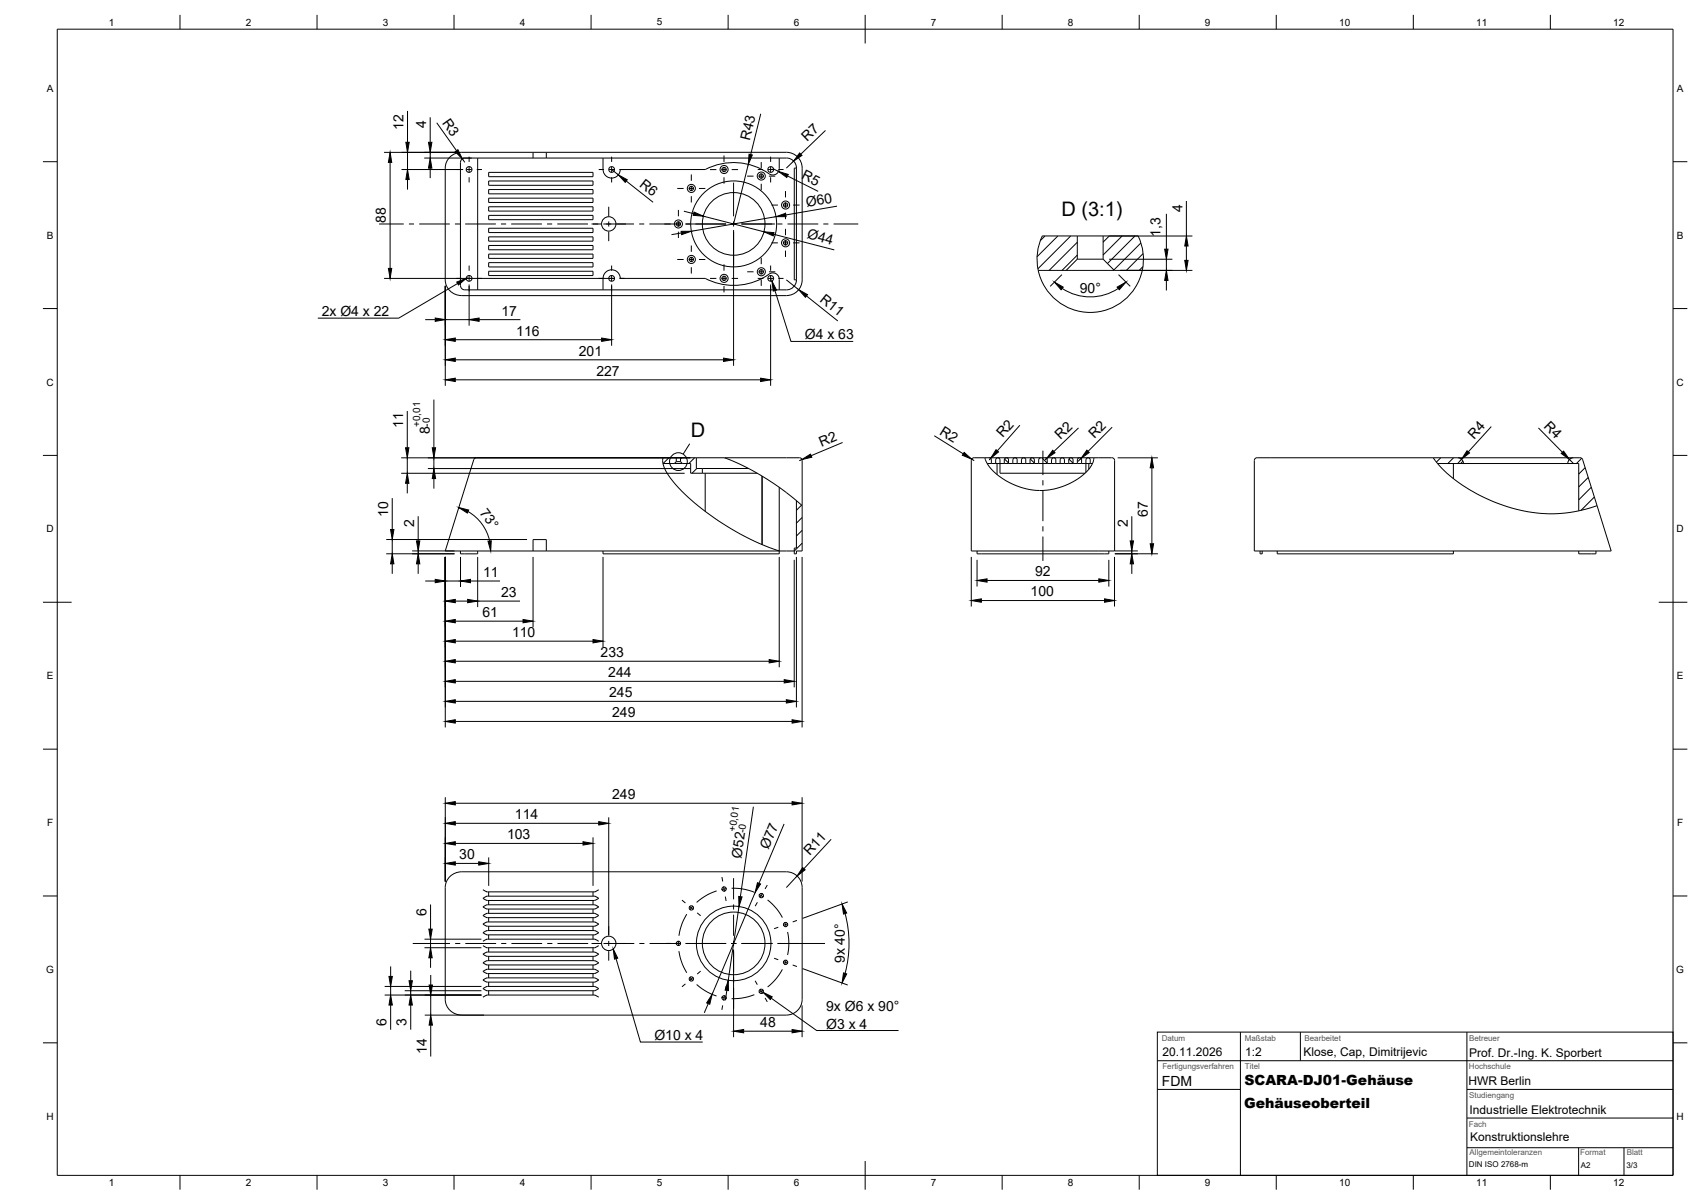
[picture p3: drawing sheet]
<svg xmlns="http://www.w3.org/2000/svg" width="594mm" height="420mm" viewBox="0 0 594 420" stroke-linecap="round" stroke-linejoin="round" font-family="sans-serif">
<!-- layer: Visible -->
<g fill="none" stroke="#000" stroke-width=".35">
<path d="M157.1 54.8a5.9 5.9 0 0 1 4.1-1.7h113.3a5.5 5.5 0 0 1 5.5 5.5v39.1a5.5 5.5 0 0 1-5.5 5.5l-113.3-.1a5.6 5.6 0 0 1-5.8-5.4v-39.1a5.3 5.3 0 0 1 1.7-3.8zM166.7 55.2v46M186.1 53.1v2.1M190.7 53.1v2.1M210.5 55.2v3.9a3 3 0 0 0 3 3 3 3 0 0 0 3-2.9h29.6a21.7 21.7 0 0 1 22.8 1.7 2.25 2.25 0 0 0 3.1-2.1v-3.6M278 58.7v39M278 58.7h-.8v39h.8M278 58.6a3.5 3.5 0 0 0-3.5-3.5l-112.3 .1a1.45 1.45 0 0 0-1.5 1.4v43.1a1.54 1.54 0 0 0 1.5 1.5h112.3a3.5 3.5 0 0 0 3.5-3.5M170.6 60.2h36.4v1.5h-36.4zM170.6 63.2h36.4v1.5h-36.4zM170.6 66.1h36.4v1.5h-36.4zM170.6 69.2h36.4v1.5h-36.4z"/>
<path d="M170.6 72.2h36.4v1.5h-36.4zM170.6 75.2h36.4v1.5h-36.4zM170.6 79.7h36.4v1.5h-36.4zM170.6 82.7h36.4v1.5h-36.4zM170.6 85.7h36.4v1.5h-36.4zM170.6 88.7h36.4v1.5h-36.4zM170.6 91.7h36.4v1.5h-36.4zM170.6 94.7h36.4v1.5h-36.4zM210.5 97.2v4M216.5 97.1a3 3 0 0 0-3-3 3 3 0 0 0-3 3M216.5 97.2h.1M216.5 97.2h29.7a21.4 21.4 0 0 0 19.8 0"/>
<path d="M266 97.2h.1M266 97.2l.8-.5a4.3 4.3 0 0 1 4-1.2l.7 .6 .5 .9v4.2M266 97.1h.1M362.4 94.4h9.7M363.8 82.3h12.2M363.8 82.3a18.6 18.6 0 0 0-1.4 12M372.1 94.4h16.8M376 90.4h9M376 82.3h9M376 82.3v8.1M376 90.4l-3.9 4M385 82.3h12.3"/>
<path d="M385 82.3v8.1M385 90.4l3.9 4M388.9 94.4h9.8M397.3 82.3a18.6 18.6 0 0 1 1.4 12M398.7 94.3a18.6 18.6 0 0 1-18.2 14.7 18.6 18.6 0 0 1-18.1-14.7M166.3 159.7h69.8M166.3 159.7l-.6 .2-.3 .5M231.4 159.7l-.1 .7a12.1 12.1 0 0 0 3.8 7.8 88.6 88.6 0 0 0 36.9 24.1M236.1 159.7h1.4M236.1 159.7v1.4M237.5 159.7h5.6M237.5 159.7v1.4"/>
<path d="M243.1 159.7h9.8M243.1 159.7v3.8h2.1M252.9 159.7v.1a67.5 67.5 0 0 1 12.4 5.9l7 4.6 7.7 6.1M252.9 159.7h26.1M279 159.7a1.01 1.01 0 0 1 1 1v31.6h-2v1h-.8v-2h.8v-16.6M340 159.7h3.7M340 159.7a1.01 1.01 0 0 0-1 1v31.6h50v-31.6M343.7 159.7a11.2 11.2 0 0 0 5.1 6.5 23 23 0 0 0 31.9-3.3l.8-1.4 .3-1.8M343.7 159.7h44.3M345.3 159.7l.7 .5v1.6M363.3 159.7l-.7 .5-.1 1.6M364.8 159.7l.7 .5v1.6"/>
<path d="M388.1 159.7a1.01 1.01 0 0 1 1 1M438.8 159.7h112.7M438.8 159.7a1.01 1.01 0 0 0-1 1v31.6h124.6l-10-31.9M500.3 159.7a35.8 35.8 0 0 0 12.7 11.2 52.6 52.6 0 0 0 39.7 7l4.7-1.5M508.8 159.7a2 2 0 0 1 2 2M549.2 159.7a2 2 0 0 0-2 2M551.5 159.7l.6 .2 .3 .5M165.4 160.4l-10 31.9h121.8M231.4 161.8h4M235.4 161.8h2.8M236.1 161.1h1.4M236.1 161.1l-.7 .7"/>
<path d="M237.5 161.1l.7 .7M238.2 161.8h2.9v3.3h4.1M245.2 165.1h19.1M245.2 163.5h16.1M245.2 163.5v1.6M246.1 165.1v13.4M266 166.1v24M272 170.1v23.2h-61.5v-1M344.6 161.8h36.7M347.5 161.8v-1.3a.75 .75 0 0 1 .8-.8 .75 .75 0 0 1 .7 .8v4.6h29.7M348 161.8v3.8M350.5 161.8v-1.3a.75 .75 0 0 1 .8-.8 .75 .75 0 0 1 .7 .8v1.3"/>
<path d="M353.5 160.5v1.3M353.5 160.5a.75 .75 0 0 1 .8-.8 .75 .75 0 0 1 .7 .8v1.3M356.5 161.8l.1-1.3a.75 .75 0 0 1 .7-.8 .75 .75 0 0 1 .8 .8l-.1 1.3M359.5 161.8v-1.3a.75 .75 0 0 1 .8-.8 .75 .75 0 0 1 .7 .8v1.3M368.5 160.5v1.3M368.6 160.5a.75 .75 0 0 0-.8-.8 .75 .75 0 0 0-.7 .8l-.1 1.3M370 161.8v-1.3a.75 .75 0 0 1 .8-.8 .75 .75 0 0 1 .7 .8v1.3M373 161.8v-1.3a.75 .75 0 0 1 .8-.8 .75 .75 0 0 1 .7 .8v1.3M377.5 160.5v1.3M377.5 160.5a.75 .75 0 0 0-.7-.8 .75 .75 0 0 0-.8 .8v1.3M380 161.8v2M380.5 161.8l.1-1.3a.75 .75 0 0 0-.8-.8 .75 .75 0 0 0-.7 .8l-.1 4.3"/>
<path d="M501.8 161.8h49.3v16.5M507.3 161.8v5.2M510.8 161.8h.1M547.2 161.8h.1M160.7 192.3v1h6v-1M186.1 192.3v-4h4.6v4M341 192.3v1h46v-1M439.8 192.3v1h.8v-1M445.8 192.3v1h61.5v-1M551.1 192.3v1h6v-1M168.6 319.5l1.5-.8h37.4l.9 .5a.33 .33 0 0 1 .5 .2 .33 .33 0 0 1-.4 .4l-1 .4h-37.5zM168.6 316.5l1.4-.8h37.6l.8 .5a.36 .36 0 0 1 .6 .3 .36 .36 0 0 1-.6 .3l-.8 .4h-37.6z"/>
<path d="M168.6 313.5l1.4-.8h37.5l1 .5a.32 .32 0 0 1 .5 .3 .32 .32 0 0 1-.5 .3l-1 .4h-37.4zM168.6 310.5l1.5 .7h37.4l1.5-.7M170.6 311.2v1.5M170.6 314.2v1.5M170.6 317.2v1.5M207 311.2v1.5M207 314.2v1.5M207 317.2v1.5M168.6 339l1.4-.8h37.5l1 .5a.32 .32 0 0 1 .5 .3 .32 .32 0 0 1-.5 .3l-1 .4h-37.4zM168.6 336l1.4-.8h37.5l1 .5a.32 .32 0 0 1 .4 .2 .32 .32 0 0 1-.4 .4l-1 .4h-37.5zM168.6 333l1.5-.8h37.4l.9 .5a.33 .33 0 0 1 .5 .2 .33 .33 0 0 1-.4 .4l-1 .4h-37.5zM168.6 330l1.4 .7h37.6l1.4-.7"/>
<path d="M168.6 328.5l1.4-.8h37.6l1.4 .8M168.6 325.5l1.4-.8h37.5l1 .5a.32 .32 0 0 1 .5 .3 .32 .32 0 0 1-.5 .3l-1 .4h-37.4zM168.6 322.5l1.4-.8h37.5l1 .5a.32 .32 0 0 1 .5 .3 .32 .32 0 0 1-.5 .3l-1 .4h-37.5zM170.6 320.2v1.5M170.6 323.2v1.5M170.6 326.2v1.5M170.6 330.7v1.5M170.6 333.7v1.5M170.6 336.7v1.5M170.6 339.7v1.5M207 320.2v1.5M207 323.2v1.5"/>
<path d="M207 326.2v1.5M207 330.7v1.5M207 333.7v1.5M207 336.7v1.5M207 339.7v1.5M155.4 348.7v-39a5.6 5.6 0 0 1 5.8-5.5h113.3a5.5 5.5 0 0 1 5.5 5.5v39M155.4 348.7a5.6 5.6 0 0 0 5.8 5.5M161.2 354.2h113.3M168.6 348l1.5-.8h37.4l1.5 .8M168.6 345l1.5-.8h37.4l.9 .5a.33 .33 0 0 1 .5 .2 .33 .33 0 0 1-.4 .4l-1 .4h-37.5zM168.6 342l1.4-.8h37.6l.8 .5a.36 .36 0 0 1 .6 .3 .36 .36 0 0 1-.6 .3l-.8 .4h-37.6zM170.6 342.7v1.5"/>
<path d="M170.6 345.7v1.5M207 342.7v1.5M207 345.7v1.5M280 348.7a5.5 5.5 0 0 1-5.5 5.5"/>
<circle cx="163.7" cy="59.2" r="1.01"/>
<circle cx="213.5" cy="59.2" r="1.01"/>
<circle cx="252.7" cy="59.2" r="1.41"/>
<circle cx="252.7" cy="59.2" r=".75"/>
<circle cx="269" cy="59.2" r="1.01"/>
<circle cx="212.5" cy="78.1" r="2.51"/>
<circle cx="236.8" cy="78.2" r="1.41"/>
<circle cx="236.8" cy="78.2" r=".75"/>
<circle cx="241.3" cy="65.8" r="1.41"/>
<circle cx="241.3" cy="65.8" r=".75"/>
<circle cx="256.1" cy="78.1" r="10.9"/>
<circle cx="256.1" cy="78.1" r="15"/>
<circle cx="265.7" cy="61.4" r="1.41"/>
<circle cx="265.7" cy="61.4" r=".75"/>
<circle cx="274.2" cy="71.6" r="1.41"/>
<circle cx="274.2" cy="71.6" r=".75"/>
<circle cx="163.7" cy="97.1" r="1.01"/>
<circle cx="213.5" cy="97.1" r="1.01"/>
<circle cx="241.3" cy="90.5" r="1.41"/>
<circle cx="241.3" cy="90.5" r=".75"/>
<circle cx="252.7" cy="97.1" r="1.41"/>
<circle cx="252.7" cy="97.1" r=".75"/>
<circle cx="265.7" cy="94.8" r="1.41"/>
<circle cx="265.7" cy="94.8" r=".75"/>
<circle cx="269" cy="97.1" r="1.01"/>
<circle cx="274.2" cy="84.7" r="1.41"/>
<circle cx="274.2" cy="84.7" r=".75"/>
<circle cx="241.3" cy="316.8" r=".75"/>
<circle cx="252.7" cy="310.2" r=".75"/>
<circle cx="265.7" cy="312.5" r=".75"/>
<circle cx="212.5" cy="329.2" r="2.51"/>
<circle cx="236.8" cy="329.2" r=".75"/>
<circle cx="256.1" cy="329.2" r="13"/>
<circle cx="256.1" cy="329.2" r="10.9"/>
<circle cx="274.2" cy="335.8" r=".75"/>
<circle cx="274.2" cy="322.6" r=".75"/>
<circle cx="241.3" cy="341.6" r=".75"/>
<circle cx="252.7" cy="348.2" r=".75"/>
<circle cx="265.7" cy="345.9" r=".75"/>
</g>
<!-- layer: FD_Dimensions -->
<g fill="none" stroke="#000" stroke-width=".35">
<path d="M142.2 38.7v11M265.5 39.7l-3.5 14.3M134 53.2h25.1M136.2 56.7v37M140.1 59.2h21.5M142.2 53.2v6M148.1 55.2h16.5M150.2 40.9v8.8M150.2 53.2v2M150.2 58.7v3.5M152.4 42.8l6.9 9.8M161.4 55.4l.8 1.3"/>
<path d="M213.5 59.2l2.3 1.8M261.2 57.3l-5.1 20.9M269.7 58.8l2 1M277 56.2l-2.5 2.5M288.1 45.5l-8.6 8.3M142.2 62.7v3.5M218.6 63.2l9.4 7.4M238.7 73.7l3.4 .9M245.5 75.4l21.1 5.5M270.8 75.6l-29.5 5.1M274.9 61.4l10.7 5.4M292.2 71.9l-17.9 3.1"/>
<path d="M407.1 74.6v12.4M414.1 70.1v12.3M134 97.2h80.4M155.4 99.8v34.8M163.7 99.3v14.3M213.5 99.3v21.4M237.8 81.3l-3.4 .6M256.1 80.3v47.4M269 99.3v35.3M270 81.7l21.2 5.5M274.5 97.7l4.3 3.4M370.6 95.8l-4 4.1"/>
<path d="M387.1 90.5h22.1M387.1 82.4h29.1M390.4 95.8l4.1 4.1M391 94.4h25.2M407.1 90.5v3.9M407.1 97.9v3.5M414.1 85.9v5M148.4 111.5h3.5M155.4 111.5h8.3M158.9 118.6h51.1M167.2 111.5h14.4M281.5 103.3l10.9 8.7"/>
<path d="M370.8 100.7a17.7 17.7 0 0 0 19.5 0M151.4 139.4v16.9M158.9 125.6h93.7M158.9 132.5h106.6M140 159.8h101M142.2 143.4v12.9M142.2 159.8v5.4M151.4 159.8v3.7M294.1 154.4l-11 4.6M326.1 152.1l10.1 6.3M345.8 160l-.5 .5M356 148.4l-7.9 8.9"/>
<path d="M365.3 160l-.5 .5M376.4 149.3l-8.5 8.3M377.3 160l-1 1M388.2 149.1l-8.4 8.4M390.1 159.8h14.1M520.5 148.9l-8 8.8M537 149.3l8.4 8.5M136.9 173.8v11M140 165.2h99M142.2 168.7v3.5M149.4 163.5h91.6M151.4 167v3.5"/>
<path d="M163.4 178.5a15.9 15.9 0 0 1 7.5 10.3M279.9 160.4l-.9 .4M339.2 160.2l.8 .6M402.1 163.3v26.5M510.1 160.3l-1.3 1.5M547.8 160.3l1.4 1.5M134.8 193.3h23.8M134.8 188.3h49.2M136.9 188.3v5M136.9 196.8v3.5M143.9 192.3h14.7M146 180.1v8.7"/>
<path d="M146 192.3v1M146 196.8v3.5M155.4 194.4v59.5M160.7 194.4v10.5M166.7 194.4v17.5M186.1 194.4v24.5M210.5 194.4v31.4M272 194.4v38.5M277.2 195.4v44.5M278 194.4v52.5M280 194.4v59.5M339 194.4v17.3"/>
<path d="M341 195.4v9.3M387 195.4v9.3M389 194.4v17.3M389.1 193.3h15.1M389.1 192.3h8.1M395.1 180.1v8.7M395.1 192.3v1M395.1 196.8v3.5M148.4 202.8h3.5M155.4 202.8h5.3M158.9 209.8h4.3M158.9 216.8h23.7"/>
<path d="M164.2 202.8h10.3M166.7 209.8h14.8M342.5 209.6h43M344.5 202.6h39M158.9 223.8h48.1M158.9 230.8h109.6M158.9 237.8h114.8M158.9 244.8h115.6M158.9 251.8h117.6M155.4 278.2v29.4M280 278.2v29.4M158.9 294.3h44.6"/>
<path d="M158.9 287.3h50.1M158.9 280.3h117.6M170.6 299.2v9.9M207 292.2v16.9M212.5 285.2v41M263 281.5l-4.6 31.4M273.7 287.5l-8.8 20.8M290.1 292.9l-9.5 10.2M150.3 315.6v8.6M158.9 301.3h8.2M257.9 316.4l-3.7 25.7M263.6 311.5l-15 35.5"/>
<path d="M278.2 305.7l-3.7 4M295 318.8a40.3 40.3 0 0 1 0 20.9M295.9 314.7l-15.8 5.8M136.4 337.2v3.5M143.4 338.7v3.5M148.2 327.7h19.8M148.2 330.7h19.8M150.3 327.7v3M150.3 334.2v3.5M256.1 331.3v30.7M280.1 338l15.8 5.7M134.3 347.2h33.7"/>
<path d="M134.3 344.2h33.7M136.4 344.2v3M136.4 350.7v8.6M141.3 345.7h26.7M143.4 345.7v1.5M143.4 350.7v8.6M148.3 354.2h20.6M150.3 340.2v3.5M150.3 347.2v7M150.3 357.7v11M247.2 350.2l-1.4 3.2M253.7 345.6l-.5 3.4"/>
<path d="M259.6 359.9h16.9M280 350.8v11.2"/>
</g>
<g fill="#000" stroke="#000" stroke-width=".35">
<path d="M136.2 53.2l.5 3.5h-1.1zM141.7 49.7h1.1l-.6 3.5zM150.2 55.2l.5 3.5h-1.1zM149.6 49.7h1.1l-.5 3.5zM158.9 52.9l.9-.7 1.6 3.2zM261.5 53.8l1.1 .3-1.4 3.2zM279.1 53.4l.8 .8-2.9 2zM142.2 59.2l.6 3.5h-1.1zM215.8 61l3.1 1.7-.7 .9zM242.2 74l3.3 1.4-3.5-.3zM270.8 75.6l3.4-1.2 .2 1.2zM271.7 59.8l3.4 1.1-.5 1z"/>
<path d="M135.6 93.7h1.1l-.5 3.5zM237.7 80.7h3.6l-3.4 1.2zM266.6 80.9l3.6 .3-.3 1.1zM407.1 94.4l.6 3.5h-1.2zM406.5 87h1.2l-.6 3.5zM413.5 90.9h1.2l-.6 3.5zM414.1 82.4l.6 3.5h-1.2zM151.9 111l3.5 .5-3.5 .6zM155.4 118.6l3.5-.6v1.1zM163.7 111.5l3.5-.5v1.1zM210 118l3.5 .6-3.5 .5zM278.8 101.1l3.1 1.7-.8 .9z"/>
<path d="M368 98.4l3.1 1.8-.7 .9zM389.9 100.2l3.1-1.8-2.3 2.7zM155.4 125.6l3.5-.6v1.1zM155.4 132.5l3.5-.5v1.1zM252.6 125l3.5 .6-3.5 .5zM265.5 132l3.5 .5-3.5 .6zM141.6 156.3h1.1l-.5 3.5zM150.9 156.3h1.1l-.6 3.5zM279.9 160.4l3-1.9 .5 1.1zM336.5 157.9l2.7 2.3-3.3-1.3zM347.7 156.9l.8 .8-2.7 2.3zM367.5 157.1l.8 .9-3 2z"/>
<path d="M379.4 157.1l.8 .8-2.9 2.1zM512.1 157.3l.8 .8-2.8 2.2zM544.9 158.2l.9-.8 2 2.9zM142.2 165.2l.5 3.5h-1.1zM151.4 163.5l.6 3.5h-1.1zM160.1 177.1l3.5 .9-.5 1zM402.1 159.8l.6 3.5h-1.2zM136.9 193.3l.6 3.5h-1.2zM136.3 184.8h1.2l-.6 3.5zM146 193.3l.5 3.5h-1.1zM145.4 188.8h1.1l-.5 3.5zM170.3 188.8l1.2-.1-.2 3.6z"/>
<path d="M395.1 193.3l.5 3.5h-1.1zM394.5 188.8h1.1l-.5 3.5zM401.5 189.8h1.2l-.6 3.5zM151.9 202.2l3.5 .6-3.5 .5zM155.4 209.8l3.5-.6v1.1zM155.4 216.8l3.5-.6v1.1zM163.2 209.2l3.5 .6-3.5 .5zM160.7 202.8l3.5-.6v1.1zM182.6 216.2l3.5 .6-3.5 .5zM339 209.6l3.5-.6v1.2zM341 202.6l3.5-.6v1.2zM383.5 202l3.5 .6-3.5 .6z"/>
<path d="M385.5 209l3.5 .6-3.5 .6zM155.4 223.8l3.5-.6v1.1zM155.4 230.8l3.5-.6v1.1zM155.4 237.8l3.5-.6v1.1zM207 223.2l3.5 .6-3.5 .5zM268.5 230.2l3.5 .6-3.5 .5zM273.7 237.2l3.5 .6-3.5 .5zM155.4 244.8l3.5-.6v1.1zM155.4 251.8l3.5-.6v1.1zM274.5 244.2l3.5 .6-3.5 .5zM276.5 251.2l3.5 .6-3.5 .5zM155.4 280.3l3.5-.6v1.2z"/>
<path d="M276.5 279.7l3.5 .6-3.5 .6zM155.4 294.3l3.5-.6v1.2zM155.4 287.3l3.5-.6v1.2zM203.5 293.7l3.5 .6-3.5 .6zM209 286.7l3.5 .6-3.5 .6zM155.4 301.3l3.5-.6v1.2zM167.1 300.7l3.5 .6-3.5 .6zM257.9 312.8l1.1 .2-1.1 3.4zM264.4 308l1.1 .5-1.9 3zM280.2 302.7l.8 .8-2.8 2.2zM293.9 315.5l1.6 3.1-1.1 .4zM150.3 330.7l.6 3.5h-1.2z"/>
<path d="M149.7 324.2h1.2l-.6 3.5zM294.4 339.5l1.1 .4-1.6 3.1zM135.8 340.7h1.1l-.5 3.5zM136.4 347.2l.5 3.5h-1.1zM142.8 342.2h1.1l-.5 3.5zM143.4 347.2l.5 3.5h-1.1zM149.8 343.7h1.1l-.6 3.5zM150.3 354.2l.6 3.5h-1.1zM248.6 347l-.9 3.5-1-.5zM254.2 342.1l.1 3.6-1.2-.2zM256.1 359.9l3.5-.6v1.1zM276.5 359.3l3.5 .6-3.5 .5z"/>
</g>
<!-- layer: Hole Notes -->
<path d="M159.4 98.4l3.3-1.2-2.7 2.2zM269.4 98.1l1.6 3.1-1.1 .4zM214.1 331.2l1.5 3.2-1.1 .3zM266.4 346.3l3.1 1.6-.6 .9z" fill="#000" stroke="#000" stroke-width=".35"/>
<path d="M159.7 98.9l-20.5 12.1h-28.3M270.5 101.4l5.6 17.7h21.7M215 334.5l8.5 29.1h21.8M269.2 348.3l15.9 11.3h28.5" fill="none" stroke="#000" stroke-width=".35"/>
<!-- layer: Smart Centers -->
<g fill="none" stroke="#000" stroke-width=".35">
<path d="M159.2 59.2h1.9M162.9 59.2h1.7M163.7 54.7v1.8M163.7 58.3v1.7M166.4 59.2h1.8M209 59.2h1.8M212.6 59.2h1.8M213.5 54.7v1.8M213.5 58.3v1.7M216.2 59.2h1.8M247.8 59.2h2.2M251.8 59.2h1.8"/>
<path d="M252.7 54.3v2.2M252.7 58.3v1.8M255.4 59.2h2.2M264.5 59.2h1.8M265.7 56.6v2.2M268.1 59.2h1.8M269 54.7v1.8M269 58.3v1.7M271.7 59.2h1.8M132.3 78.2h8.6M142.7 78.2h1.8M146.3 78.2h10.7"/>
<path d="M158.8 78.2h1.8M162.4 78.2h10.7M163.7 61.8v1.9M174.9 78.2h1.8M178.4 78.2h10.7M190.9 78.2h1.8M194.5 78.2h10.7M206.5 78.2h3.3M210.6 78.2h10.7M212.5 72.2v3.3M212.5 77.3v1.8M213.5 61.8v1.9"/>
<path d="M223.1 78.2h1.8M226.7 78.2h11M236.4 65.8h2.2M236.8 73.3v2.2M236.8 77.3v1.8M239.2 78.2h14.2M240.4 65.8h1.8M241.3 60.9v2.2M241.3 64.9v1.8M241.3 68.5v2.2M244 65.8h2.2M252.7 61.8v2.3"/>
<path d="M255.2 78.2h1.8M256.1 63.7v11.8M256.1 77.3v1.8M258.7 78.2h11.8M260.8 61.5h2.2M264.8 61.5h1.8M265.7 60.6v1.8M265.7 64.1v2.3M268.4 61.5h2.2M269 61.8v1.9M269.3 71.6h2.2M271.3 78.2h1.8"/>
<path d="M273.3 71.6h1.8M274.2 66.7v2.2M274.2 70.7v1.8M274.2 74.3v2.2M274.2 79.9v2.2M274.9 78.2h10.7M276.9 71.6h2.2M287.4 78.2h1.8M291 78.2h8.6M159.2 97.2h1.9M162.9 97.2h1.7M163.7 92.7v1.8"/>
<path d="M163.7 96.3v1.8M163.7 99.8v1.9M166.4 97.2h1.8M209 97.2h1.8M212.5 80.8v3.4M212.6 97.2h1.8M213.5 92.7v1.8M213.5 96.3v1.8M213.5 99.8v1.9M216.2 97.2h1.8M236.4 90.6h2.2M236.8 80.8v2.3"/>
<path d="M240.4 90.6h1.8M241.3 85.7v2.2M241.3 89.7v1.7M241.3 93.2v2.3M244 90.6h2.2M247.8 97.2h2.2M251.8 97.2h1.8M252.7 92.2v2.3M252.7 96.3v1.7M252.7 99.8v2.2M255.4 97.2h2.2M256.1 80.8v11.8"/>
<path d="M260.8 94.8h2.2M264.5 97.2h1.8M264.8 94.8h1.8M265.7 90v2.2M265.7 94v1.8M265.7 97.5v2.3M268.1 97.2h1.8M268.4 94.8h2.2M269 92.7v1.8M269 96.3v1.8M269 99.8v1.9M269.3 84.8h2.2"/>
<path d="M271.7 97.2h1.8M273.3 84.8h1.8M274.2 83.9v1.7M274.2 87.4v2.3M276.9 84.8h2.2M364 157.3v8.5M364 167.6v1.8M364 171.2v10.7M364 183.6v1.8M364 187.2v8.5M238 314.1l1.2 1M239.7 319l-1.6 3.1-1.1 4.5"/>
<path d="M240.6 316.3l1.4 1.1M241.9 316.2l-1.2 1.3M243.4 318.6l1.2 1M250.1 310.9l-3.2 1.4-3.7 2.6M252 306.1l.3 1.5M252.6 309.4l.3 1.7M253.2 312.9l.2 1.5M253.6 310.1l-1.8 .3M255.4 310l3.4 .2 4.5 1.2M256.1 306.5v7.3M256.1 315.6v1.8M256.1 319.2v7.4"/>
<path d="M264.4 314.9l-.8 1.3M264.9 312.1l1.6 .9M266.1 311.8l-.8 1.5M267.8 308.9l-.8 1.3M267.9 314l3.3 3.3 1.9 2.9M144.1 329.2h13M158.9 329.2h1.8M162.4 329.2h10.8M174.9 329.2h1.8M178.5 329.2h10.7M191 329.2h1.8M194.6 329.2h10.7"/>
<path d="M206.5 329.2h3.3M210.7 329.2h10.7M212.5 323.2v3.4M212.5 328.3v1.8M212.5 331.9v3.3M223.2 329.2h1.7M236.8 328.3v1.8M237 331.9l1.1 4.5 1.6 3.1M237.7 329.2h-11M239.2 329.2h14.3M244.6 338.9l-1.2 1M255.2 329.2h1.9"/>
<path d="M256.1 328.3v1.8M256.1 331.9v7.4M258.7 329.2h11M270.2 334.4l1.5 .5M271.4 329.2h16.6M271.7 323.6l-1.5 .5M273.1 338.3l-2.7 3.8-2.5 2.3M273.3 335.5l1.7 .6M273.9 321.8l.6 1.7M274.5 335l-.7 1.7M274.9 325.2l.4 3.5-.4 4.6M275 322.3l-1.7 .7"/>
<path d="M276.7 336.8l1.5 .5M278.2 321.2l-1.5 .5M239.2 343.3l-1.2 1.1M240.7 340.9l1.2 1.4M242 341.1l-1.4 1.1M243.2 343.6l3.7 2.6 3.2 1.4M251.8 348l1.8 .4M252.2 350.9l-.2 1.5M252.9 347.3l-.3 1.8M253.4 344l-.2 1.6M256.1 341.1v1.8M256.1 344.7v7.3"/>
<path d="M263.3 347.1l-4.5 1.2-3.4 .2M263.6 342.3l.8 1.3M265.3 345.2l.8 1.5M266.5 345.5l-1.6 .9M267 348.3l.8 1.3"/>
</g>
<!-- layer: Detail Boundary -->
<g fill="none" stroke="#000" stroke-width=".35">
<path d="M240.7 154.8l-2.3 3.7"/>
<circle cx="236.8" cy="161.1" r="3.1"/>
</g>
<!-- layer: BORDER -->
<g fill="none" stroke="#000" stroke-width=".35">
<path d="M20 10.2h564v400h-564zM62.8 5.2v5M110.7 5.2v5M158.5 5.2v5M206.3 5.2v5M254.1 5.2v5M302 5.2v10M349.8 5.2v5M397.6 5.2v5M445.5 5.2v5M493.3 5.2v5M541.1 5.2v5"/>
<path d="M15 56.4h5M584 56.4h5M15 107.7h5M584 107.7h5M15 158.9h5M584 158.9h5M15 210.2h10M579 210.2h10M15 261.4h5M584 261.4h5M15 312.7h5M584 312.7h5"/>
<path d="M15 363.9h5M584 363.9h5M62.8 410.2v5M110.7 410.2v5M158.5 410.2v5M206.3 410.2v5M254.1 410.2v5M302 405.2v10M349.8 410.2v5M397.6 410.2v5M445.5 410.2v5M493.3 410.2v5"/>
<path d="M541.1 410.2v5"/>
</g>
<!-- layer: Hatching -->
<g fill="none" stroke="#000" stroke-width=".35">
<path d="M364.7 82.4l-1.6 1.6M369.2 82.4l-7.2 7.2M373.7 82.4l-11.4 11.4M376 89l-5.3 5.4M376 84.5l-9.8 9.9M387.2 82.4l-2.2 2.1M391.7 82.4l-6.7 6.6M396.2 82.4l-9.7 9.6M398.2 84.8l-9.4 9.4M398.9 93.1l-1.3 1.3M399 88.5l-5.9 5.9M233.4 159.8l-1.9 2"/>
<path d="M238 159.8l-.5 .4M242.4 159.8l-2 2M363.7 159.8l1.8 1.8M502.9 159.8l-1.5 1.5M507.3 159.8l-1.9 2M552 160l-1.8 1.8M243.2 163.5l-1.7 1.7M279.8 176.3l-1.8 1.8M347.5 161.6l.2 .2M350.6 160.2l1.4 1.4M356.5 161.6l.2 .2M359.6 160.2l1.4 1.4"/>
<path d="M370 161.6l.2 .2M373.1 160.2l1.4 1.4M379 161.6l.2 .2M510.6 161l-.8 .8M553.3 163.2l-2.2 2.2M554.4 166.6l-3.3 3.3M555.4 170.1l-4.3 4.3M556.5 173.5l-4.6 4.6M280 180.6l-2 2M280 185.1l-2 2M280 189.6l-2.8 2.7"/>
</g>
<!-- layer: TITLEBLOCK -->
<path d="M404 360.2h180v50h-180zM404 370.2h180M433 360.2v50M453.9 360.2v10M512 360.2v50M404 380.2h29M512 380.2h72M512 390.2h72M512 400.5h72M551 400.5v9.7M566.8 400.5v9.7" fill="none" stroke="#000" stroke-width=".35"/>
<g font-size="7">
<text x="370.5" y="75.3">D (3:1)</text>
<text x="241.2" y="152.5">D</text>
</g>
<g font-size="4.9">
<text x="140.8" y="45.3" transform="rotate(-90 140.8 45.3)">12</text>
<text x="148.8" y="44.8" transform="rotate(-90 148.8 44.8)">4</text>
<text x="154.2" y="42.8" transform="rotate(55 154.2 42.8)">R3</text>
<text x="261.7" y="49.2" transform="rotate(-76 261.7 49.2)">R43</text>
<text x="281.8" y="49.7" transform="rotate(-44 281.8 49.7)">R7</text>
<text x="223" y="64.8" transform="rotate(38 223 64.8)">R6</text>
<text x="279.6" y="62.1" transform="rotate(27 279.6 62.1)">R5</text>
<text x="134.7" y="77.8" transform="rotate(-90 134.7 77.8)">88</text>
<text x="281.6" y="72.2" transform="rotate(-10 281.6 72.2)">Ø60</text>
<text x="412.7" y="74" transform="rotate(-90 412.7 74)">4</text>
<text x="281.5" y="83.1" transform="rotate(14 281.5 83.1)">Ø44</text>
<text x="405" y="82.6" transform="rotate(-90 405 82.6)">1,3</text>
<text x="285.9" y="105" transform="rotate(39 285.9 105)">R11</text>
<text x="376.9" y="102.2">90°</text>
<text x="112.3" y="110.3">2x Ø4 x 22</text>
<text x="175" y="110.2">17</text>
<text x="180.2" y="117.1">116</text>
<text x="280.9" y="118.4">Ø4 x 63</text>
<text x="202" y="124.1">201</text>
<text x="208.2" y="131.1">227</text>
<text x="140.8" y="149.4" transform="rotate(-90 140.8 149.4)">11</text>
<text x="538.7" y="149.1" transform="rotate(45 538.7 149.1)">R4</text>
<text x="150" y="151.6" transform="rotate(-90 150 151.6)">8</text>
<text x="286.7" y="156" transform="rotate(-23 286.7 156)">R2</text>
<text x="327.7" y="151.4" transform="rotate(32 327.7 151.4)">R2</text>
<text x="350" y="153" transform="rotate(-49 350 153)">R2</text>
<text x="370.1" y="153.4" transform="rotate(-44 370.1 153.4)">R2</text>
<text x="382" y="153.3" transform="rotate(-45 382 153.3)">R2</text>
<text x="514.5" y="153.4" transform="rotate(-48 514.5 153.4)">R4</text>
<text x="167.2" y="179" transform="rotate(54 167.2 179)">73°</text>
<text x="135.4" y="180.4" transform="rotate(-90 135.4 180.4)">10</text>
<text x="144.6" y="184" transform="rotate(-90 144.6 184)">2</text>
<text x="393.7" y="184" transform="rotate(-90 393.7 184)">2</text>
<text x="400.6" y="180.4" transform="rotate(-90 400.6 180.4)">67</text>
<text x="168.6" y="201.4">11</text>
<text x="361.3" y="201.1">92</text>
<text x="174.9" y="208.3">23</text>
<text x="359.7" y="208.1">100</text>
<text x="168.4" y="215.3">61</text>
<text x="178.7" y="222.3">110</text>
<text x="209.7" y="229.3">233</text>
<text x="212.3" y="236.3">244</text>
<text x="212.6" y="243.3">245</text>
<text x="213.7" y="250.3">249</text>
<text x="213.7" y="278.8">249</text>
<text x="179.7" y="285.9">114</text>
<text x="177" y="292.9">103</text>
<text x="160.3" y="299.8">30</text>
<text x="258.8" y="299.7" transform="rotate(-82 258.8 299.7)">Ø52</text>
<text x="268.2" y="296.5" transform="rotate(-67 268.2 296.5)">Ø77</text>
<text x="282.6" y="298.9" transform="rotate(-47 282.6 298.9)">R11</text>
<text x="148.8" y="319.5" transform="rotate(-90 148.8 319.5)">6</text>
<text x="294.9" y="336.1" transform="rotate(-90 294.9 336.1)">9x 40°</text>
<text x="288.4" y="353">9x Ø6 x 90°</text>
<text x="134.9" y="358.1" transform="rotate(-90 134.9 358.1)">6</text>
<text x="141.9" y="358.1" transform="rotate(-90 141.9 358.1)">3</text>
<text x="265.4" y="358.4">48</text>
<text x="288.4" y="358.9">Ø3 x 4</text>
<text x="228.4" y="362.9">Ø10 x 4</text>
<text x="148.9" y="367.8" transform="rotate(-90 148.9 367.8)">14</text>
<text x="405.6" y="379">FDM</text>
<text x="434.3" y="378.5">SCARA-DJ01-Gehäuse</text>
<text x="434.3" y="386.5">Gehäuseoberteil</text>
</g>
<g font-size="4.2">
<text x="405.7" y="368.5">20.11.2026</text>
<text x="434.6" y="368.6">1:2</text>
<text x="455" y="368.5">Klose, Cap, Dimitrijevic</text>
<text x="512.8" y="368.8">Prof. Dr.-Ing. K. Sporbert</text>
<text x="512.6" y="378.6">HWR Berlin</text>
<text x="513" y="388.6">Industrielle Elektrotechnik</text>
<text x="513.2" y="398.3">Konstruktionslehre</text>
</g>
<g font-size="3.5">
<text x="37.9" y="8.9">1</text>
<text x="85.8" y="8.9">2</text>
<text x="133.6" y="8.9">3</text>
<text x="181.4" y="8.9">4</text>
<text x="229.3" y="8.9">5</text>
<text x="277.1" y="8.9">6</text>
<text x="324.9" y="8.9">7</text>
<text x="372.7" y="8.9">8</text>
<text x="420.6" y="8.9">9</text>
<text x="467.4" y="8.9">10</text>
<text x="515.3" y="8.9">11</text>
<text x="563.1" y="8.9">12</text>
<text x="16.3" y="32">A</text>
<text x="585.3" y="32">A</text>
<text x="16.3" y="83.3">B</text>
<text x="585.3" y="83.3">B</text>
<text x="16.2" y="134.6">C</text>
<text x="585.2" y="134.6">C</text>
<text x="146.6" y="149" transform="rotate(-90 146.6 149)">+0,01</text>
<text x="150" y="148.9" transform="rotate(-90 150 148.9)">-0</text>
<text x="16.2" y="185.8">D</text>
<text x="585.2" y="185.8">D</text>
<text x="16.3" y="237">E</text>
<text x="585.3" y="237">E</text>
<text x="16.4" y="288.3">F</text>
<text x="256.7" y="290.3" transform="rotate(-82 256.7 290.3)">+0,01</text>
<text x="260.1" y="290.7" transform="rotate(-82 260.1 290.7)">-0</text>
<text x="585.4" y="288.3">F</text>
<text x="16.1" y="339.6">G</text>
<text x="585.1" y="339.6">G</text>
<text x="16.2" y="390.8">H</text>
<text x="585.2" y="390.8">H</text>
<text x="37.9" y="413.9">1</text>
<text x="85.8" y="413.9">2</text>
<text x="133.6" y="413.9">3</text>
<text x="181.4" y="413.9">4</text>
<text x="229.3" y="413.9">5</text>
<text x="277.1" y="413.9">6</text>
<text x="324.9" y="413.9">7</text>
<text x="372.7" y="413.9">8</text>
<text x="420.6" y="413.9">9</text>
<text x="467.4" y="413.9">10</text>
<text x="515.3" y="413.9">11</text>
<text x="563.1" y="413.9">12</text>
</g>
<g font-size="2.8" fill="#535353">
<text x="405.5" y="363.2">Datum</text>
<text x="434.5" y="363.2">Maßstab</text>
<text x="455.3" y="363.2">Bearbeitet</text>
<text x="512.8" y="363.2">Betreuer</text>
<text x="405.7" y="373.2">Fertigungsverfahren</text>
<text x="434.5" y="373">Titel</text>
<text x="512.7" y="373.2">Hochschule</text>
<text x="512.8" y="383.2">Studiengang</text>
<text x="512.7" y="393.2">Fach</text>
<text x="513" y="403.2">Allgemeintoleranzen</text>
<text x="551.6" y="403.1">Format</text>
<text x="567.8" y="403.1">Blatt</text>
</g>
<g font-size="2.8">
<text x="512.7" y="407.3">DIN ISO 2768-m</text>
<text x="551.8" y="407.6">A2</text>
<text x="567.7" y="407.7">3/3</text>
</g>
</svg>
